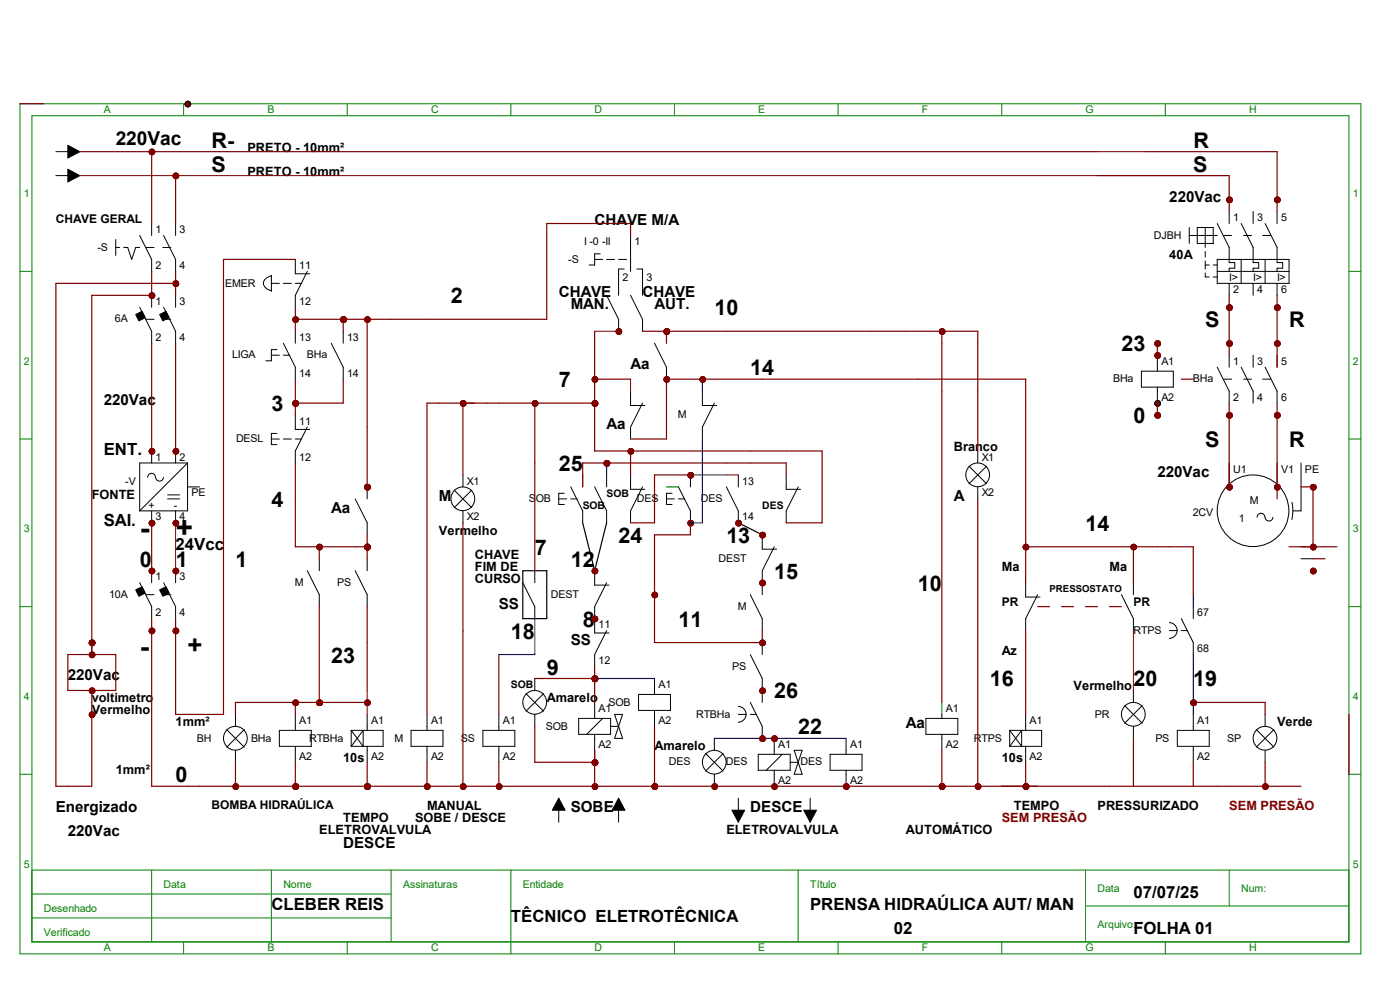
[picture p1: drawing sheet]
<svg xmlns="http://www.w3.org/2000/svg" width="297mm" height="210mm" viewBox="0 0 297 210" stroke-linecap="round" stroke-linejoin="round" font-family="sans-serif">
<g fill="none" stroke="#008000" stroke-width=".21">
<path d="M4.2 22h284.5v180.4h-284.5zM6.8 24.6h279.4v175.2h-279.4zM38.9 22v2.6M73.7 22v2.6M108.4 22v2.6M143.1 22v2.6M177.8 22v2.6M212.5 22v2.6M247.2 22v2.6M4.2 57.6h2.6M286.2 57.6h2.5M4.2 93.1h2.6"/>
<path d="M286.2 93.1h2.5M4.2 128.7h2.6M286.2 128.7h2.5M4.2 164.3h2.6M286.2 164.3h2.5M6.8 184.6h279.4M6.8 189.7h76.2M6.8 194.7h76.2M32.2 184.6v15.2M38.9 199.8v2.6M57.6 184.6v15.2M73.7 199.8v2.6"/>
<path d="M83 184.6v15.2M108.4 184.6v17.8M143.1 199.8v2.6M169.3 184.6v15.2M177.8 199.8v2.6M212.5 199.8v2.6M230.3 192.2h55.9M230.3 184.6v15.2M247.2 199.8v2.6M260.8 184.6v7.6"/>
</g>
<g fill="none" stroke="#000" stroke-width=".21">
<path d="M11.9 32.2h5M57.6 58.4v3.4M57.6 58.5a1.59 1.59 0 0 0-1.4 2.4l.8 .6 .6 .2M62.7 55v3.1h3M65.2 57.6l-2.5 5.1v2.5M57.6 60.1h1.7M57.6 75.4h1.7M58.8 74.2h-1.2v2.3h-1.2M60.1 72.8l2.6 5.1v2.5M60.1 60.1h1.7M60.1 75.4h1.4M62.7 70.3v2.5"/>
<path d="M62.7 60.1h1.3M70.3 72.8l2.5 5.1v2.5M72.8 70.3v2.5M217.6 123.6v3.1h3M220.1 126.2l-2.5 5v2.6M59.3 154.9h6.7v3.4h-6.7zM62.7 151.6v3.3M62.7 158.3v3.4M111.6 147.2l3.7 3.7M113.5 143.9v2.6M113.5 151.6v2.5M115.3 147.2l-3.7 3.7"/>
<circle cx="113.4" cy="149" r="2.52"/>
</g>
<path d="M14.4 30.8l2.5 1.4-2.5 1.3z" fill="#000" stroke="#000" stroke-width=".21"/>
<g fill="#f00" stroke="#800000" stroke-width=".21">
<circle cx="78" cy="166.9" r=".57"/>
<circle cx="62.7" cy="85.6" r=".57"/>
</g>
<g fill="none" stroke="#000" stroke-width=".21">
<path d="M11.9 37.3h5M252.3 48.3v3.3M252.3 50h5.9M254 48.3h3.4v3.3h-3.4zM255.7 48.3v4.2M255.7 53.3v1.2M255.7 55.4v1.7M255.7 57.9v.9h.8M255.7 56.2h.8M257.4 56.2h.8M257.4 58.8h.8M258.2 47.4l2.6 5.1v3.2h1.2v1.2h-1.2v.7"/>
<path d="M258.2 55h15.3v5.1h-15.3zM258.2 57.6h15.3M259.6 50h1.7M260.8 44.9v2.5M263.3 47.4l2.6 5.1v3.2h1.1v1.2h-1.1v.7M263.3 55v5.1M263.8 50h1.7M265.9 44.9v2.5M267.9 50h1.7M268.4 47.4l2.5 5.1v3.2h1.2v1.2h-1.2v.7M268.4 55v5.1M270.9 44.9v2.5"/>
<path d="M258.2 77.9l2.6 5.1v2.5M260.8 60.1v2.6M260.8 75.4v2.5M263.3 77.9l2.6 5.1v2.5M265.9 60.1v2.6M265.9 75.4v2.5M268.4 77.9l2.5 5.1v2.5M270.9 60.1v2.6M270.9 75.4v2.5M57.6 93.1h1.7M58.8 91.9h-1.2v2.4h1.2M60.1 93.1h1.7"/>
<path d="M62.7 88.1v3h3M62.7 93.1h1.3M65.2 90.6l-2.5 5.1v2.5M259.6 80.4h1.7M260.8 98.2v4.6M263.8 80.4h1.7M267.9 80.4h1.7M270.9 98.2v4.6M276 98.2v10.2h-1.7M270 109.7a.9 .9 0 0 1-1 .8 .9 .9 0 0 1-.7-1.1 .83 .83 0 0 0-.9-.5 .83 .83 0 0 0-.7 .8M274.1 106.5l.2 1.9-.2 1.8"/>
<circle cx="265.8" cy="108.4" r="7.6"/>
</g>
<path d="M14.4 35.9l2.5 1.4-2.5 1.3z" fill="#000" stroke="#000" stroke-width=".21"/>
<circle cx="62.7" cy="67.8" r=".57" fill="#f00" stroke="#800000" stroke-width=".21"/>
<g fill="none" stroke="#000" stroke-width=".21">
<path d="M126.2 55h1.6M127.3 53.8h-1.1v2.4h-1.2M128.7 55h1.7M131.2 55h1.7M132.4 57.1h-1.2v5.6M133.8 50v7.6M135.1 57.1h1.2v5.6M29.6 65.2l2.6 5.1v2.5M31 67.7h1.7M32.2 62.7v2.5M34.5 67.7h1.7M34.7 65.2l2.6 5.1v2.5"/>
<path d="M37.3 62.7v2.5M128.7 62.7l2.5 5v2.6M133.8 62.7l2.5 5v2.6M32.2 95.7v2.5M37.3 95.7v2.5M39.8 98.2h-10.2v10.2M39.8 98.2v10.2h-10.2M39.8 98.2l-10.2 10.2M31.3 101.3a.83 .83 0 0 1 .9-.9 .83 .83 0 0 1 .8 .9M32.2 108.4v2.5M33 101.3a.83 .83 0 0 0 .8 .8 .83 .83 0 0 0 .9-.8M35.6 105h2.5"/>
<path d="M35.6 105.8h2.5M37.3 108.4v2.5M39.8 103.3h2.5M29.6 123.6l2.6 5.1v2.5M31 126.2h1.7M32.2 121.1v2.5M34.5 126.2h1.7M34.7 123.6l2.6 5.1v2.5M37.3 121.1v2.5M122.8 152.4h6.7v3.4h-6.7zM126.2 149v3.4M126.2 155.8v3.4"/>
<path d="M127.8 152.4l-3.3 3.4M129.5 154.1h1.7M130.4 151.6l1.7 5h-1.7l1.7-5zM149.7 159.9l3.7 3.7M151.6 156.6v2.6M153.4 159.9l-3.7 3.7M164.3 156.6v3.4M168.5 159.2l1.7 5.1h-1.7l1.7-5.1zM214.2 154.9h6.8v3.4h-6.8M214.2 154.9v3.4M214.2 154.9l2.5 3.4v-3.4l-2.5 3.4M217.6 151.6v3.3"/>
<path d="M217.6 158.3v3.4M151.6 164.3v2.5M160.9 160h6.7v3.4h-6.7zM164.3 163.4v3.4M165.9 160l-3.3 3.4M167.6 161.7h1.7"/>
<circle cx="151.5" cy="161.7" r="2.52"/>
</g>
<g fill="#000" stroke="#000" stroke-width=".21">
<path d="M28.8 66.7l1.3-.7 .7 1.4-1.3 .7z" fill-rule="evenodd"/>
<path d="M33.9 66.7l1.3-.7 .7 1.4-1.4 .7z" fill-rule="evenodd"/>
<path d="M28.8 125.1l1.3-.6 .7 1.3-1.3 .7z" fill-rule="evenodd"/>
<path d="M33.9 125.1l1.3-.6 .7 1.3-1.4 .7z" fill-rule="evenodd"/>
</g>
<g fill="#f00" stroke="#800000" stroke-width=".21">
<circle cx="126.2" cy="166.9" r=".57"/>
<circle cx="126.2" cy="161.8" r=".57"/>
<circle cx="126.2" cy="144" r=".57"/>
</g>
<g fill="none" stroke="#000" stroke-width=".21">
<path d="M118.5 105.8h1.7M119.7 104.6h-1.2v2.4h1.2M121.1 103.3l2.5 5.1v2.5M121.1 105.8h1.3M123.6 100.8v2.5M141.4 105.8h1.7M142.6 104.6h-1.2v2.4h1.2M143.9 105.8h1.4M143.9 103.3l2.6 5.1v2.5M146.5 100.8v2.5M266.5 154.8l3.8 3.7M268.4 151.6v2.5"/>
<path d="M268.4 159.2v2.5M270.3 154.8l-3.8 3.7"/>
<circle cx="268.4" cy="156.6" r="2.52"/>
</g>
<circle cx="126.2" cy="85.6" r=".57" fill="#f00" stroke="#800000" stroke-width=".21"/>
<path d="M237.9 126.2l2.6 5v2.6M240.5 123.6v2.6" fill="none" stroke="#000" stroke-width=".21"/>
<circle cx="268.5" cy="166.9" r=".57" fill="#f00" stroke="#800000" stroke-width=".21"/>
<g fill="none" stroke="#000" stroke-width=".21">
<path d="M205.6 98.9l3.7 3.7M207.4 95.7v2.5M209.3 98.9l-3.7 3.7M96.4 104l3.7 3.7M98.2 100.8v2.5M98.2 108.4v2.5M100.1 104l-3.7 3.7M207.4 103.3v2.5"/>
<circle cx="98.2" cy="105.8" r="2.52"/>
<circle cx="207.4" cy="100.7" r="2.52"/>
</g>
<g fill="#f00" stroke="#800000" stroke-width=".21">
<circle cx="141.5" cy="70.3" r=".57"/>
<circle cx="199.9" cy="166.9" r=".57"/>
<circle cx="126.2" cy="85.6" r=".57"/>
<circle cx="141.5" cy="80.5" r=".57"/>
</g>
<path d="M133.8 83v3h3M136.3 85.5l-2.5 5.1v2.5" fill="none" stroke="#000" stroke-width=".21"/>
<g fill="#f00" stroke="#800000" stroke-width=".21">
<circle cx="126.2" cy="80.5" r=".57"/>
<circle cx="138.9" cy="126.2" r=".57"/>
<circle cx="78" cy="67.8" r=".57"/>
<circle cx="62.7" cy="85.6" r=".57"/>
</g>
<path d="M24.6 52.5h.8M24.6 50.8v3.4M26.2 52.5h.9l.8 2.5 .9-2.5h.8M29.6 50l2.6 5v2.6M31 52.5h1.7M32.2 47.4v2.6M34.5 52.5h1.7M34.7 50l2.6 5v2.6M37.3 47.4v2.6" fill="none" stroke="#000" stroke-width=".21"/>
<g fill="#f00" stroke="#800000" stroke-width=".21">
<circle cx="32.2" cy="32.2" r=".57"/>
<circle cx="37.3" cy="37.3" r=".57"/>
<circle cx="37.3" cy="60.2" r=".57"/>
<circle cx="32.2" cy="62.7" r=".57"/>
<circle cx="19.5" cy="136.4" r=".57"/>
<circle cx="19.5" cy="151.6" r=".57"/>
</g>
<path d="M75.4 105.8l2.5 5.1v2.6M77.9 103.3v2.5" fill="none" stroke="#000" stroke-width=".21"/>
<circle cx="199.9" cy="166.9" r=".57" fill="#f00" stroke="#800000" stroke-width=".21"/>
<path d="M138.9 72.8l2.5 5.1v2.5M141.4 70.3v2.5" fill="none" stroke="#000" stroke-width=".21"/>
<g fill="#f00" stroke="#800000" stroke-width=".21">
<circle cx="19.5" cy="136.4" r=".57"/>
<circle cx="39.9" cy="22.1" r=".57"/>
<circle cx="19.5" cy="138.9" r=".57"/>
<circle cx="19.5" cy="146.5" r=".57"/>
<circle cx="32.2" cy="133.8" r=".57"/>
<circle cx="37.3" cy="133.8" r=".57"/>
<circle cx="32.2" cy="121.1" r=".57"/>
<circle cx="37.3" cy="121.1" r=".57"/>
<circle cx="32.2" cy="95.7" r=".57"/>
<circle cx="37.3" cy="95.7" r=".57"/>
<circle cx="32.2" cy="111" r=".57"/>
<circle cx="37.3" cy="111" r=".57"/>
<circle cx="260.8" cy="72.9" r=".57"/>
<circle cx="271" cy="72.9" r=".57"/>
<circle cx="260.8" cy="88.1" r=".57"/>
<circle cx="271" cy="88.1" r=".57"/>
<circle cx="260.8" cy="103.4" r=".57"/>
<circle cx="271" cy="103.4" r=".57"/>
<circle cx="260.8" cy="42.4" r=".57"/>
<circle cx="271" cy="42.4" r=".57"/>
<circle cx="260.8" cy="65.3" r=".57"/>
<circle cx="271" cy="65.3" r=".57"/>
</g>
<path d="M118.5 169.3v5.1M131.2 169.3v5.1M156.6 169.3v5.1M171.9 169.3v5.1" fill="none" stroke="#000" stroke-width=".21"/>
<path d="M118.5 169.3l1.4 2.6h-2.7zM131.2 169.3l1.4 2.6h-2.7zM155.3 171.9h2.7l-1.4 2.5zM170.5 171.9h2.7l-1.3 2.5z" fill="#000" stroke="#000" stroke-width=".21"/>
<circle cx="78" cy="116.1" r=".57" fill="#f00" stroke="#800000" stroke-width=".21"/>
<path d="M138.9 105.8h.1" fill="none" stroke="#000" stroke-width=".25"/>
<path d="M199.8 149v2.6" fill="none" stroke="#008000" stroke-width=".21"/>
<path d="M196.4 152.4h6.8v3.4h-6.8zM199.8 151.6v.8M199.8 155.8v3.4" fill="none" stroke="#000" stroke-width=".21"/>
<g fill="#f00" stroke="#800000" stroke-width=".21">
<circle cx="199.9" cy="166.9" r=".57"/>
<circle cx="199.9" cy="70.3" r=".57"/>
<circle cx="207.5" cy="166.9" r=".57"/>
</g>
<path d="M159.2 138.9l2.5 5v2.6M161.7 136.3v2.6" fill="none" stroke="#000" stroke-width=".21"/>
<circle cx="141.5" cy="70.3" r=".57" fill="#f00" stroke="#800000" stroke-width=".21"/>
<g fill="none" stroke="#000" stroke-width=".21">
<path d="M48.1 154.8l3.7 3.7M50 151.6v2.5M50 159.2v2.5M51.8 154.8l-3.7 3.7"/>
<circle cx="49.9" cy="156.6" r="2.52"/>
</g>
<circle cx="62.7" cy="166.9" r=".57" fill="#f00" stroke="#800000" stroke-width=".21"/>
<path d="M77.9 118.5v2.6M75.4 121.1l2.5 5.1v2.5" fill="none" stroke="#000" stroke-width=".21"/>
<g fill="#f00" stroke="#800000" stroke-width=".21">
<circle cx="78" cy="116.1" r=".57"/>
<circle cx="62.7" cy="166.9" r=".57"/>
</g>
<circle cx="78" cy="166.9" r=".57" fill="#f00" stroke="#000" stroke-width=".21"/>
<path d="M87.2 154.9h6.8v3.4h-6.8zM90.6 151.6v3.3M90.6 158.3v3.4" fill="none" stroke="#000" stroke-width=".21"/>
<g fill="#f00" stroke="#800000" stroke-width=".21">
<circle cx="90.7" cy="166.9" r=".57"/>
<circle cx="98.3" cy="85.6" r=".57"/>
</g>
<path d="M102.4 154.9h6.8v3.4h-6.8zM105.8 151.6v3.3M105.8 158.3v3.4" fill="none" stroke="#000" stroke-width=".21"/>
<circle cx="105.9" cy="166.9" r=".57" fill="#f00" stroke="#800000" stroke-width=".21"/>
<path d="M126.2 131.2v3.1h3M128.7 133.8l-2.5 5.1v2.5" fill="none" stroke="#000" stroke-width=".21"/>
<g fill="#f00" stroke="#800000" stroke-width=".21">
<circle cx="126.2" cy="144" r=".57"/>
<circle cx="126.2" cy="161.8" r=".57"/>
</g>
<path d="M133.8 100.8v3h3M136.3 103.3l-2.5 5.1v2.5M166.8 100.8v3h3M169.3 103.3l-2.5 5.1v2.5" fill="none" stroke="#000" stroke-width=".21"/>
<circle cx="113.5" cy="85.6" r=".57" fill="#f00" stroke="#800000" stroke-width=".21"/>
<g fill="none" stroke="#000" stroke-width=".21">
<path d="M238.6 149.7l3.7 3.7M240.5 146.5v2.5M240.5 154.1v2.5M242.3 149.7l-3.7 3.7M249.8 154.9h6.7v3.4h-6.7zM253.2 151.6v3.3M253.2 158.3v3.4"/>
<circle cx="240.4" cy="151.5" r="2.52"/>
</g>
<circle cx="217.7" cy="116.1" r=".57" fill="#f00" stroke="#800000" stroke-width=".21"/>
<path d="M242.1 78.7h6.8v3.4h-6.8zM245.5 75.4v3.3M245.5 82.1v3.4" fill="none" stroke="#000" stroke-width=".21"/>
<g fill="#f00" stroke="#800000" stroke-width=".21">
<circle cx="245.6" cy="75.4" r=".57"/>
<circle cx="245.6" cy="85.6" r=".57"/>
<circle cx="138.9" cy="166.9" r=".57"/>
<circle cx="151.6" cy="166.9" r=".57"/>
<circle cx="131.3" cy="70.3" r=".57"/>
<circle cx="72.9" cy="67.8" r=".57"/>
<circle cx="278.6" cy="121.1" r=".57"/>
</g>
<path d="M179.5 156.6v3.4M176.1 160h6.8v3.4h-6.8zM179.5 163.4v3.4" fill="none" stroke="#000" stroke-width=".21"/>
<g fill="#f00" stroke="#800000" stroke-width=".21">
<circle cx="240.5" cy="116.1" r=".57"/>
<circle cx="278.6" cy="116.1" r=".57"/>
<circle cx="278.6" cy="103.4" r=".57"/>
</g>
<path d="M248.1 132.1a1.67 1.67 0 0 1 1.6 1.7 1.67 1.67 0 0 1-1.6 1.6M248.1 133.8h1.7M250.6 131.2l2.6 5.1v2.6M250.6 133.8h1.4M253.2 128.7v2.5" fill="none" stroke="#000" stroke-width=".21"/>
<g fill="#f00" stroke="#800000" stroke-width=".21">
<circle cx="146.5" cy="111" r=".57"/>
<circle cx="78" cy="116.1" r=".57"/>
<circle cx="78" cy="103.4" r=".57"/>
<circle cx="98.3" cy="166.9" r=".57"/>
</g>
<path d="M161.7 113.5v3h3.1M164.3 116l-2.6 5.1v5.1M110.9 123.6l2.6 5.1v2.5M113.5 121.1v2.5M159.2 126.2l2.5 5v2.6M135.5 147.3h6.7v3.4h-6.7zM138.9 143.9v3.4M138.9 150.7v3.4" fill="none" stroke="#000" stroke-width=".21"/>
<path d="M110.9 121.1h5.1v10.1h-5.1z" fill="none" stroke="#000" stroke-width=".25"/>
<circle cx="126.2" cy="144" r=".57" fill="#f00" stroke="#800000" stroke-width=".21"/>
<path d="M126.2 121.1v3h3M128.7 123.6l-2.5 5.1v2.5" fill="none" stroke="#000" stroke-width=".21"/>
<g fill="#f00" stroke="#800000" stroke-width=".21">
<circle cx="133.8" cy="95.7" r=".57"/>
<circle cx="128.8" cy="98.3" r=".57"/>
</g>
<path d="M123.6 110.9l2.6 10.2 2.5-10.2" fill="none" stroke="#000" stroke-width=".25"/>
<path d="M126.2 103.3l2.5 5.1v2.5M128.7 100.8v2.5" fill="none" stroke="#000" stroke-width=".21"/>
<g fill="#f00" stroke="#800000" stroke-width=".21">
<circle cx="126.2" cy="144" r=".57"/>
<circle cx="128.8" cy="98.3" r=".57"/>
</g>
<path d="M149 83v3h3.1M151.6 85.5l-2.6 5.1v2.5" fill="none" stroke="#000" stroke-width=".21"/>
<circle cx="149.1" cy="80.5" r=".57" fill="#f00" stroke="#000" stroke-width=".21"/>
<path d="M156.6 110.9l5.1 2.6" fill="none" stroke="#000" stroke-width=".25"/>
<circle cx="253.2" cy="149.1" r=".57" fill="#f00" stroke="#800000" stroke-width=".25"/>
<path d="M154.1 103.3l2.5 5.1v2.5M156.6 100.8v2.5" fill="none" stroke="#000" stroke-width=".21"/>
<g fill="#f00" stroke="#800000" stroke-width=".21">
<circle cx="217.7" cy="166.9" r=".57"/>
<circle cx="138.9" cy="166.9" r=".57"/>
<circle cx="164.3" cy="166.9" r=".57"/>
<circle cx="179.6" cy="166.9" r=".57"/>
</g>
<path d="M74.5 154.9h6.8v3.4h-6.8M74.5 154.9v3.4M74.5 154.9l2.5 3.4v-3.4l-2.5 3.4M77.9 151.6v3.3M77.9 158.3v3.4" fill="none" stroke="#000" stroke-width=".21"/>
<g fill="#f00" stroke="#800000" stroke-width=".21">
<circle cx="50" cy="166.9" r=".57"/>
<circle cx="62.7" cy="149.1" r=".57"/>
<circle cx="78" cy="149.1" r=".57"/>
</g>
<path d="M156.6 149.9a1.67 1.67 0 0 1 1.7 1.6 1.67 1.67 0 0 1-1.7 1.7M156.6 151.6h1.7M159.2 149l2.5 5.1v2.5M159.2 151.6h1.3M161.7 146.5v2.5" fill="none" stroke="#000" stroke-width=".21"/>
<g fill="#f00" stroke="#800000" stroke-width=".21">
<circle cx="161.8" cy="156.7" r=".57"/>
<circle cx="164.3" cy="156.7" r=".57"/>
<circle cx="161.8" cy="146.5" r=".57"/>
<circle cx="161.8" cy="136.4" r=".57"/>
<circle cx="156.7" cy="111" r=".57"/>
<circle cx="161.8" cy="113.5" r=".57"/>
<circle cx="161.8" cy="123.7" r=".57"/>
<circle cx="126.2" cy="121.1" r=".57"/>
<circle cx="126.2" cy="131.3" r=".57"/>
</g>
<circle cx="146.5" cy="100.8" r=".57" fill="#f00" stroke="#000" stroke-width=".21"/>
<path d="M67.7 118.5v2.6M65.2 121.1l2.5 5.1v2.5" fill="none" stroke="#000" stroke-width=".21"/>
<g fill="#f00" stroke="#800000" stroke-width=".21">
<circle cx="67.8" cy="149.1" r=".57"/>
<circle cx="67.8" cy="116.1" r=".57"/>
<circle cx="245.6" cy="72.9" r=".57"/>
<circle cx="271" cy="65.3" r=".57"/>
<circle cx="126.2" cy="80.5" r=".57"/>
<circle cx="37.3" cy="95.7" r=".57"/>
<circle cx="271" cy="72.9" r=".57"/>
</g>
<g fill="#f00" stroke="#000" stroke-width=".21">
<circle cx="245.6" cy="88.1" r=".57"/>
<circle cx="126.2" cy="85.6" r=".57"/>
<circle cx="138.9" cy="126.2" r=".57"/>
<circle cx="37.3" cy="111" r=".57"/>
<circle cx="105.9" cy="166.9" r=".57"/>
<circle cx="245.6" cy="85.6" r=".57"/>
<circle cx="151.6" cy="166.9" r=".57"/>
<circle cx="149.1" cy="80.5" r=".57"/>
<circle cx="78" cy="149.1" r=".57"/>
<circle cx="62.7" cy="85.6" r=".57"/>
</g>
<g fill="#f00" stroke="#800000" stroke-width=".25">
<circle cx="78" cy="166.9" r=".57"/>
<circle cx="62.7" cy="85.6" r=".57"/>
<circle cx="62.7" cy="67.8" r=".57"/>
<circle cx="126.2" cy="166.9" r=".57"/>
<circle cx="126.2" cy="161.8" r=".57"/>
<circle cx="126.2" cy="144" r=".57"/>
<circle cx="268.5" cy="166.9" r=".57"/>
<circle cx="141.5" cy="70.3" r=".57"/>
<circle cx="199.9" cy="166.9" r=".57"/>
<circle cx="126.2" cy="85.6" r=".57"/>
<circle cx="141.5" cy="80.5" r=".57"/>
<circle cx="126.2" cy="80.5" r=".57"/>
<circle cx="78" cy="67.8" r=".57"/>
<circle cx="32.2" cy="32.2" r=".57"/>
<circle cx="37.3" cy="37.3" r=".57"/>
<circle cx="37.3" cy="60.2" r=".57"/>
<circle cx="32.2" cy="62.7" r=".57"/>
<circle cx="19.5" cy="136.4" r=".57"/>
<circle cx="19.5" cy="151.6" r=".57"/>
<circle cx="39.9" cy="22.1" r=".57"/>
<circle cx="19.5" cy="138.9" r=".57"/>
<circle cx="19.5" cy="146.5" r=".57"/>
<circle cx="32.2" cy="133.8" r=".57"/>
<circle cx="37.3" cy="133.8" r=".57"/>
<circle cx="32.2" cy="121.1" r=".57"/>
<circle cx="37.3" cy="121.1" r=".57"/>
<circle cx="32.2" cy="95.7" r=".57"/>
<circle cx="37.3" cy="95.7" r=".57"/>
<circle cx="32.2" cy="111" r=".57"/>
<circle cx="260.8" cy="72.9" r=".57"/>
<circle cx="271" cy="72.9" r=".57"/>
<circle cx="260.8" cy="88.1" r=".57"/>
<circle cx="271" cy="88.1" r=".57"/>
<circle cx="260.8" cy="103.4" r=".57"/>
<circle cx="271" cy="103.4" r=".57"/>
<circle cx="260.8" cy="42.4" r=".57"/>
<circle cx="271" cy="42.4" r=".57"/>
<circle cx="260.8" cy="65.3" r=".57"/>
<circle cx="78" cy="116.1" r=".57"/>
<circle cx="199.9" cy="70.3" r=".57"/>
<circle cx="207.5" cy="166.9" r=".57"/>
<circle cx="62.7" cy="166.9" r=".57"/>
<circle cx="90.7" cy="166.9" r=".57"/>
<circle cx="98.3" cy="85.6" r=".57"/>
<circle cx="113.5" cy="85.6" r=".57"/>
<circle cx="217.7" cy="116.1" r=".57"/>
<circle cx="245.6" cy="75.4" r=".57"/>
<circle cx="138.9" cy="166.9" r=".57"/>
<circle cx="131.3" cy="70.3" r=".57"/>
<circle cx="72.9" cy="67.8" r=".57"/>
<circle cx="278.6" cy="121.1" r=".57"/>
<circle cx="240.5" cy="116.1" r=".57"/>
<circle cx="278.6" cy="116.1" r=".57"/>
<circle cx="278.6" cy="103.4" r=".57"/>
<circle cx="146.5" cy="111" r=".57"/>
<circle cx="78" cy="103.4" r=".57"/>
<circle cx="98.3" cy="166.9" r=".57"/>
<circle cx="133.8" cy="95.7" r=".57"/>
<circle cx="128.8" cy="98.3" r=".57"/>
<circle cx="253.2" cy="149.1" r=".57"/>
<circle cx="217.7" cy="166.9" r=".57"/>
<circle cx="164.3" cy="166.9" r=".57"/>
<circle cx="179.6" cy="166.9" r=".57"/>
<circle cx="50" cy="166.9" r=".57"/>
<circle cx="62.7" cy="149.1" r=".57"/>
<circle cx="161.8" cy="156.7" r=".57"/>
<circle cx="164.3" cy="156.7" r=".57"/>
<circle cx="161.8" cy="146.5" r=".57"/>
<circle cx="161.8" cy="136.4" r=".57"/>
<circle cx="156.7" cy="111" r=".57"/>
<circle cx="161.8" cy="113.5" r=".57"/>
<circle cx="161.8" cy="123.7" r=".57"/>
<circle cx="146.5" cy="100.8" r=".57"/>
<circle cx="126.2" cy="121.1" r=".57"/>
<circle cx="126.2" cy="131.3" r=".57"/>
<circle cx="67.8" cy="149.1" r=".57"/>
<circle cx="67.8" cy="116.1" r=".57"/>
<circle cx="245.6" cy="72.9" r=".57"/>
<circle cx="245.6" cy="88.1" r=".57"/>
<circle cx="138.9" cy="126.2" r=".57"/>
<circle cx="37.3" cy="111" r=".57"/>
<circle cx="271" cy="65.3" r=".57"/>
<circle cx="105.9" cy="166.9" r=".57"/>
<circle cx="245.6" cy="85.6" r=".57"/>
<circle cx="151.6" cy="166.9" r=".57"/>
<circle cx="149.1" cy="80.5" r=".57"/>
<circle cx="78" cy="149.1" r=".57"/>
</g>
<g fill="none" stroke="#800000" stroke-width=".25">
<path d="M16.9 32.2h215.9M32.2 32.2v15.2M37.3 37.3v10.1M232.8 37.3h10.2M245.5 37.3h15.3v7.6M245.5 32.2h25.4v12.7M32.2 57.6v5.1h-12.7v76.2M37.3 57.6v5.1M47.4 55v96.6h-10.1v-20.4M116 47.4h17.8v2.6M11.9 60.1v106.7M14.4 60.1h22.9"/>
<path d="M32.2 72.8v22.9M37.3 72.8v22.9M62.7 65.2v5.1M62.7 67.7h20.3M77.9 67.7v22.9M90.6 67.7h20.3M136.3 70.3h17.8M161.7 70.3h22.9M260.8 62.7v12.7M270.9 62.7v15.2M62.7 80.4v7.7M62.7 98.2v17.8h12.7"/>
<path d="M72.8 80.4v5.1h-10.1M100.8 85.5h-2.6v15.3M105.8 85.5h20.4M113.5 98.2v22.9M126.2 80.4h7.6M133.8 93.1h7.6M141.4 80.4h20.3M207.4 83v12.7M260.8 85.5v17.8M270.9 85.5v20.3M32.2 110.9v10.2M77.9 113.5v5"/>
<path d="M98.2 110.9v22.9M138.9 113.5v12.7M207.4 105.8v61M273.5 116h7.6M278.6 118.5h2.5M14.4 138.9h10.2v7.6h-10.2zM32.2 131.2v35.6h172.7M77.9 128.7v7.6M220.1 128.7h2.6M225.2 128.7h2.6M230.3 128.7h2.5M19.5 149v17.8h-5.1"/>
<path d="M113.5 154.1v7.6M126.2 141.4v7.6M126.2 159.2v7.6M286.2 151.6v12.7M235.4 166.8h17.8M240.5 161.7v5.1M268.4 161.7v5.1"/>
</g>
<g fill="#800000" stroke="#800000" stroke-width=".25">
<circle cx="78" cy="166.9" r=".57"/>
<circle cx="62.7" cy="85.6" r=".57"/>
<circle cx="62.7" cy="67.8" r=".57"/>
<circle cx="126.2" cy="166.9" r=".57"/>
<circle cx="126.2" cy="161.8" r=".57"/>
<circle cx="126.2" cy="144" r=".57"/>
<circle cx="126.2" cy="85.6" r=".57"/>
<circle cx="268.5" cy="166.9" r=".57"/>
<circle cx="141.5" cy="70.3" r=".57"/>
<circle cx="199.9" cy="166.9" r=".57"/>
<circle cx="141.5" cy="80.5" r=".57"/>
<circle cx="126.2" cy="80.5" r=".57"/>
<circle cx="138.9" cy="126.2" r=".57"/>
<circle cx="78" cy="67.8" r=".57"/>
<circle cx="32.2" cy="32.2" r=".57"/>
<circle cx="37.3" cy="37.3" r=".57"/>
<circle cx="37.3" cy="60.2" r=".57"/>
<circle cx="32.2" cy="62.7" r=".57"/>
<circle cx="19.5" cy="136.4" r=".57"/>
<circle cx="19.5" cy="151.6" r=".57"/>
</g>
<path d="M276 118.5h2.6" fill="none" stroke="#000" stroke-width=".21"/>
<path d="M16.9 37.3h215.9M232.8 32.2h10.2M126.2 70.3h5M133.8 80.4v2.6M37.3 110.9v10.2M276 116h2.6" fill="none" stroke="#800000" stroke-width=".21"/>
<circle cx="39.9" cy="22.1" r=".57" fill="#800000" stroke="#000" stroke-width=".21"/>
<g fill="none" stroke="#800000" stroke-width=".25">
<path d="M4.2 22h5.1M47.4 55h10.2M116 47.4v20.3h-5.1M11.9 60.1h2.5M83 67.7h7.6M126.2 70.3v25.4h33M141.4 70.3v2.5M154.1 70.3h7.6M184.6 70.3h22.8v12.7M199.8 70.3v78.7M245.5 72.8v2.6M90.6 85.5h15.2"/>
<path d="M113.5 85.5v12.7M133.8 95.7v5.1M174.4 95.7v15.2M194.7 80.4h22.9M75.4 116h2.5M138.9 113.5h7.6M146.5 100.8h-7.6v10.1M217.6 116h27.9M19.5 136.3v2.6M105.8 138.9v12.7M235.4 128.7h2.5M19.5 146.5v2.5"/>
<path d="M77.9 149h-15.2v2.6M113.5 143.9h12.7M199.8 159.2v7.6M11.9 166.8h2.5M62.7 161.7v5.1M77.9 161.7v5.1M90.6 161.7v5.1M105.8 161.7v5.1M113.5 161.7h12.7M204.9 166.8h30.5M253.2 161.7v5.1M260.8 166.8h15.2"/>
</g>
<g fill="#800000" stroke="#800000" stroke-width=".25">
<circle cx="19.5" cy="138.9" r=".57"/>
<circle cx="19.5" cy="146.5" r=".57"/>
<circle cx="32.2" cy="133.8" r=".57"/>
<circle cx="37.3" cy="133.8" r=".57"/>
<circle cx="32.2" cy="121.1" r=".57"/>
<circle cx="37.3" cy="121.1" r=".57"/>
<circle cx="32.2" cy="95.7" r=".57"/>
<circle cx="37.3" cy="95.7" r=".57"/>
<circle cx="32.2" cy="111" r=".57"/>
<circle cx="37.3" cy="111" r=".57"/>
<circle cx="260.8" cy="72.9" r=".57"/>
<circle cx="271" cy="72.9" r=".57"/>
<circle cx="260.8" cy="88.1" r=".57"/>
<circle cx="271" cy="88.1" r=".57"/>
<circle cx="260.8" cy="103.4" r=".57"/>
<circle cx="271" cy="103.4" r=".57"/>
<circle cx="260.8" cy="42.4" r=".57"/>
<circle cx="271" cy="42.4" r=".57"/>
<circle cx="260.8" cy="65.3" r=".57"/>
<circle cx="271" cy="65.3" r=".57"/>
<circle cx="78" cy="116.1" r=".57"/>
<circle cx="199.9" cy="166.9" r=".57"/>
<circle cx="199.9" cy="70.3" r=".57"/>
<circle cx="207.5" cy="166.9" r=".57"/>
<circle cx="141.5" cy="70.3" r=".57"/>
<circle cx="62.7" cy="166.9" r=".57"/>
<circle cx="78" cy="166.9" r=".57"/>
<circle cx="90.7" cy="166.9" r=".57"/>
<circle cx="98.3" cy="85.6" r=".57"/>
<circle cx="105.9" cy="166.9" r=".57"/>
<circle cx="126.2" cy="144" r=".57"/>
<circle cx="126.2" cy="161.8" r=".57"/>
<circle cx="113.5" cy="85.6" r=".57"/>
<circle cx="217.7" cy="116.1" r=".57"/>
<circle cx="245.6" cy="75.4" r=".57"/>
</g>
<path d="M141.4 103.3h2.5" fill="none" stroke="#008000" stroke-width=".25"/>
<path d="M77.9 146.5v5.1" fill="none" stroke="#800000" stroke-width=".21"/>
<circle cx="245.6" cy="85.6" r=".57" fill="#800000" stroke="#000" stroke-width=".21"/>
<g fill="none" stroke="#800000" stroke-width=".25">
<path d="M243 32.2h2.5M243 37.3h2.5M57.6 55h5.1M72.8 67.7v2.6M77.9 90.6v12.7M90.6 85.5v66.1M141.4 80.4v12.7M159.2 95.7h15.2M161.7 80.4h33M217.6 80.4v43.2M245.5 85.5v2.6M250.6 80.4h2.6"/>
<path d="M67.7 116v2.5M133.8 110.9h5.1M146.5 110.9v2.6M166.8 110.9h7.6M166.8 100.8v-2.6h-43.2v5.1M240.5 116v7.6M245.5 116h7.7v10.2M276 103.3h2.6v12.7M281.1 116h2.5M67.7 128.7v20.3M77.9 136.3v10.2M98.2 133.8v33"/>
<path d="M138.9 126.2v10.1h22.8v-2.5M217.6 133.8v17.8M62.7 149h-12.7v2.6M138.9 154.1v12.7M240.5 156.6v5.1M253.2 149h15.2v2.6M50 161.7v5.1M217.6 161.7v5.1M253.2 166.8h7.6"/>
</g>
<g fill="#800000" stroke="#800000" stroke-width=".25">
<circle cx="138.9" cy="166.9" r=".57"/>
<circle cx="151.6" cy="166.9" r=".57"/>
<circle cx="131.3" cy="70.3" r=".57"/>
<circle cx="72.9" cy="67.8" r=".57"/>
<circle cx="278.6" cy="121.1" r=".57"/>
<circle cx="278.6" cy="116.1" r=".57"/>
<circle cx="278.6" cy="103.4" r=".57"/>
<circle cx="146.5" cy="111" r=".57"/>
<circle cx="78" cy="116.1" r=".57"/>
<circle cx="78" cy="103.4" r=".57"/>
<circle cx="98.3" cy="166.9" r=".57"/>
<circle cx="126.2" cy="144" r=".57"/>
<circle cx="133.8" cy="95.7" r=".57"/>
<circle cx="128.8" cy="98.3" r=".57"/>
<circle cx="149.1" cy="80.5" r=".57"/>
<circle cx="253.2" cy="149.1" r=".57"/>
<circle cx="217.7" cy="166.9" r=".57"/>
<circle cx="179.6" cy="166.9" r=".57"/>
<circle cx="50" cy="166.9" r=".57"/>
<circle cx="62.7" cy="149.1" r=".57"/>
<circle cx="78" cy="149.1" r=".57"/>
<circle cx="161.8" cy="156.7" r=".57"/>
<circle cx="164.3" cy="156.7" r=".57"/>
<circle cx="161.8" cy="146.5" r=".57"/>
<circle cx="161.8" cy="136.4" r=".57"/>
<circle cx="156.7" cy="111" r=".57"/>
<circle cx="161.8" cy="113.5" r=".57"/>
<circle cx="161.8" cy="123.7" r=".57"/>
<circle cx="146.5" cy="100.8" r=".57"/>
<circle cx="126.2" cy="121.1" r=".57"/>
<circle cx="126.2" cy="131.3" r=".57"/>
<circle cx="67.8" cy="149.1" r=".57"/>
<circle cx="67.8" cy="116.1" r=".57"/>
<circle cx="245.6" cy="72.9" r=".57"/>
<circle cx="245.6" cy="88.1" r=".57"/>
</g>
<g fill="#800000" stroke="#800000" stroke-width=".21">
<circle cx="240.5" cy="116.1" r=".57"/>
<circle cx="126.2" cy="144" r=".57"/>
<circle cx="164.3" cy="166.9" r=".57"/>
</g>
<path d="M128.7 98.2v2.6M149 93.1v17.8h-2.5M149 80.4v2.6M146.5 100.8h7.6M113.5 131.2v7.7h-7.7M253.2 126.2v2.5M253.2 138.9v12.7M126.2 143.9h12.7M151.6 156.6h27.9" fill="none" stroke="#00f" stroke-width=".25"/>
<path d="M154.1 100.8h2.5M240.5 133.8v12.7" fill="none" stroke="#800000" stroke-width=".21"/>
<g font-size="6.3">
<text x="29.6" y="114.2">-</text>
<text x="37.3" y="114.2">+</text>
</g>
<text font-size="5.9" x="29.6" y="139.2">-</text>
<text font-size="5.4" x="39.8" y="138.8">+</text>
<g font-size="4.6">
<text x="44.9" y="31.3">R-</text>
<text x="253.2" y="31.3">R</text>
<text x="44.9" y="36.4">S</text>
<text x="253.2" y="36.4">S</text>
<text x="95.7" y="64.3">2</text>
<text x="151.6" y="66.9">10</text>
<text x="255.7" y="69.4">S</text>
<text x="273.5" y="69.4">R</text>
<text x="237.9" y="74.5">23</text>
<text x="118.5" y="82.1">7</text>
<text x="159.2" y="79.6">14</text>
<text x="57.6" y="87.2">3</text>
<text x="240.5" y="89.7">0</text>
<text x="255.7" y="94.8">S</text>
<text x="273.5" y="94.8">R</text>
<text x="118.5" y="99.9">25</text>
<text x="57.6" y="107.5">4</text>
<text x="230.3" y="112.6">14</text>
<text x="113.5" y="117.7">7</text>
<text x="131.2" y="115.1">24</text>
<text x="154.1" y="115.1">13</text>
<text x="29.6" y="120.2">0</text>
<text x="37.3" y="120.2">1</text>
<text x="50" y="120.2">1</text>
<text x="121.1" y="120.2">12</text>
<text x="164.3" y="122.8">15</text>
<text x="194.7" y="125.3">10</text>
<text x="108.4" y="135.5">18</text>
<text x="123.6" y="132.9">8</text>
<text x="143.9" y="132.9">11</text>
<text x="70.3" y="140.5">23</text>
<text x="116" y="143.1">9</text>
<text x="164.3" y="148.2">26</text>
<text x="210" y="145.6">16</text>
<text x="240.4" y="145.6">20</text>
<text x="253.2" y="145.6">19</text>
<text x="169.3" y="155.8">22</text>
<text x="37.3" y="165.9">0</text>
</g>
<text font-size="4.1" x="24.6" y="30.9">220Vac</text>
<g font-size="3.6">
<text x="22" y="96.4">ENT.</text>
<text x="22" y="111.7">SAI.</text>
<text x="37.3" y="116.8">24Vcc</text>
<text x="240.5" y="190.4">07/07/25</text>
<text x="57.6" y="193">CLEBER REIS</text>
<text x="108.4" y="195.5">TÊCNICO ELETROTÊCNICA</text>
<text x="171.9" y="193">PRENSA HIDRAÚLICA AUT/ MAN</text>
<text x="189.7" y="198">02</text>
<text x="240.5" y="198">FOLHA 01</text>
</g>
<g font-size="3.2">
<text x="126.2" y="47.8">CHAVE M/A</text>
<text x="248.1" y="42.8">220Vac</text>
<text x="118.5" y="63.1">CHAVE</text>
<text x="121.1" y="65.6">MAN.</text>
<text x="136.3" y="63.1">CHAVE</text>
<text x="138.8" y="65.6">AUT.</text>
<text x="133.8" y="78.3">Aa</text>
<text x="22" y="85.9">220Vac</text>
<text x="128.7" y="91">Aa</text>
<text x="245.5" y="101.2">220Vac</text>
<text x="93.1" y="106.3">M</text>
<text x="202.4" y="106.3">A</text>
<text x="70.3" y="108.8">Aa</text>
<text x="105.8" y="129.1">SS</text>
<text x="121.1" y="136.7">SS</text>
<text x="14.4" y="144.4">220Vac</text>
<text x="192.2" y="154.5">Aa</text>
<text x="11.9" y="172.3">Energizado</text>
<text x="121.1" y="172.3">SOBE</text>
<text x="159.2" y="172.3">DESCE</text>
<text x="14.4" y="177.4">220Vac</text>
<text x="72.8" y="179.9">DESCE</text>
</g>
<g font-size="2.7">
<text x="52.5" y="32.2">PRETO - 10mm²</text>
<text x="52.5" y="37.3">PRETO - 10mm²</text>
<text x="248.1" y="55">40A</text>
<text x="202.4" y="95.7">Branco</text>
<text x="19.5" y="105.8">FONTE</text>
<text x="93.1" y="113.5">Vermelho</text>
<text x="100.8" y="118.5">CHAVE</text>
<text x="100.8" y="121.1">FIM DE</text>
<text x="100.8" y="123.6">CURSO</text>
<text x="212.5" y="121.1">Ma</text>
<text x="235.4" y="121.1">Ma</text>
<text x="212.5" y="138.9">Az</text>
<text x="19.5" y="149">voltimetro</text>
<text x="116" y="149">Amarelo</text>
<text x="227.8" y="146.5">Vermelho</text>
<text x="19.5" y="151.6">Vermelho</text>
<text x="37.3" y="154.1">1mm²</text>
<text x="270.9" y="154.1">Verde</text>
<text x="72.8" y="161.7">10s</text>
<text x="138.9" y="159.2">Amarelo</text>
<text x="212.5" y="161.7">10s</text>
<text x="24.6" y="164.3">1mm²</text>
<text x="90.6" y="171.9">MANUAL</text>
<text x="215.1" y="171.9">TEMPO</text>
<text x="232.8" y="171.9">PRESSURIZADO</text>
<text x="67.7" y="177">ELETROVALVULA</text>
<text x="72.8" y="174.4">TEMPO</text>
<text x="88.1" y="174.4">SOBE / DESCE</text>
<text x="154.1" y="177">ELETROVALVULA</text>
<text x="192.2" y="177">AUTOMÁTICO</text>
</g>
<g font-size="2.7" fill="#800000">
<text x="260.8" y="171.9">SEM PRESÃO</text>
<text x="212.5" y="174.4">SEM PRESÃO</text>
</g>
<g font-size="2.5">
<text x="11.9" y="47.2">CHAVE GERAL</text>
<text x="212.5" y="128.5">PR</text>
<text x="240.4" y="128.5">PR</text>
<text x="44.9" y="171.7">BOMBA HIDRAÚLICA</text>
</g>
<g font-size="2.3">
<text x="261.6" y="46.9">1</text>
<text x="266.7" y="46.9">3</text>
<text x="271.8" y="46.9">5</text>
<text x="20.7" y="53.2">-S</text>
<text x="33" y="49.4">1</text>
<text x="38.1" y="49.4">3</text>
<text x="123.9" y="52">I -0 -II</text>
<text x="134.6" y="52">1</text>
<text x="244.8" y="50.6">DJBH</text>
<text x="33" y="57.1">2</text>
<text x="38.1" y="57.1">4</text>
<text x="63.5" y="57.1">11</text>
<text x="120.6" y="55.7">-S</text>
<text x="132.1" y="59.6">2</text>
<text x="137.1" y="59.6">3</text>
<text x="260.8" y="59.6">I&gt;</text>
<text x="265.9" y="59.6">I&gt;</text>
<text x="270.9" y="59.6">I&gt;</text>
<text x="33" y="64.7">1</text>
<text x="38.1" y="64.7">3</text>
<text x="47.8" y="60.8">EMER</text>
<text x="63.5" y="64.7">12</text>
<text x="261.6" y="62.1">2</text>
<text x="266.7" y="62.1">4</text>
<text x="271.8" y="62.1">6</text>
<text x="24.4" y="68.4">6A</text>
<text x="33" y="72.3">2</text>
<text x="38.1" y="72.3">4</text>
<text x="49.2" y="76">LIGA</text>
<text x="63.5" y="72.3">13</text>
<text x="65.1" y="76">BHa</text>
<text x="73.7" y="72.3">13</text>
<text x="246.4" y="77.4">A1</text>
<text x="261.6" y="77.4">1</text>
<text x="266.7" y="77.4">3</text>
<text x="271.8" y="77.4">5</text>
<text x="63.5" y="79.9">14</text>
<text x="73.7" y="79.9">14</text>
<text x="236.1" y="81.1">BHa</text>
<text x="253.1" y="81.1">BHa</text>
<text x="143.8" y="88.7">M</text>
<text x="246.4" y="85">A2</text>
<text x="261.6" y="85">2</text>
<text x="266.7" y="85">4</text>
<text x="271.8" y="85">6</text>
<text x="50.1" y="93.8">DESL</text>
<text x="63.5" y="90.1">11</text>
<text x="33" y="97.7">1</text>
<text x="38.1" y="97.7">2</text>
<text x="63.5" y="97.7">12</text>
<text x="208.3" y="97.7">X1</text>
<text x="261.6" y="100.2">U1</text>
<text x="271.8" y="100.2">V1</text>
<text x="276.9" y="100.2">PE</text>
<text x="26.6" y="102.8">-V</text>
<text x="40.6" y="105.3">PE</text>
<text x="99.1" y="102.8">X1</text>
<text x="112.2" y="106.5">SOB</text>
<text x="135.1" y="106.5">DES</text>
<text x="148.7" y="106.5">DES</text>
<text x="157.5" y="102.8">13</text>
<text x="208.3" y="105.3">X2</text>
<text x="265.2" y="107">M</text>
<text x="31.5" y="108">+</text>
<text x="33" y="110.4">3</text>
<text x="36.9" y="108">-</text>
<text x="38.1" y="110.4">4</text>
<text x="99.1" y="110.4">X2</text>
<text x="157.5" y="110.4">14</text>
<text x="253.1" y="109.6">2CV</text>
<text x="262.8" y="110.7">1</text>
<text x="152.4" y="119.2">DEST</text>
<text x="33" y="123.1">1</text>
<text x="38.1" y="123.1">3</text>
<text x="62.5" y="124.3">M</text>
<text x="71.5" y="124.3">PS</text>
<text x="23.2" y="126.8">10A</text>
<text x="33" y="130.7">2</text>
<text x="38.1" y="130.7">4</text>
<text x="116.9" y="126.8">DEST</text>
<text x="156.5" y="129.4">M</text>
<text x="254" y="130.7">67</text>
<text x="127" y="133.3">11</text>
<text x="240.5" y="134.5">RTPS</text>
<text x="127" y="140.9">12</text>
<text x="155.4" y="142.1">PS</text>
<text x="254" y="138.3">68</text>
<text x="129.1" y="149.7">SOB</text>
<text x="139.7" y="146">A1</text>
<text x="63.5" y="153.6">A1</text>
<text x="78.7" y="153.6">A1</text>
<text x="91.4" y="153.6">A1</text>
<text x="106.7" y="153.6">A1</text>
<text x="115.8" y="154.8">SOB</text>
<text x="127" y="151">A1</text>
<text x="139.7" y="153.6">A2</text>
<text x="147.7" y="152.2">RTBHa</text>
<text x="200.7" y="151">A1</text>
<text x="218.4" y="153.6">A1</text>
<text x="232.3" y="152.2">PR</text>
<text x="254" y="153.6">A1</text>
<text x="41.8" y="157.3">BH</text>
<text x="53.3" y="157.3">BHa</text>
<text x="63.5" y="161.2">A2</text>
<text x="65.6" y="157.3">RTBHa</text>
<text x="78.7" y="161.2">A2</text>
<text x="83.7" y="157.3">M</text>
<text x="91.4" y="161.2">A2</text>
<text x="97.8" y="157.3">SS</text>
<text x="106.7" y="161.2">A2</text>
<text x="127" y="158.7">A2</text>
<text x="165.1" y="158.7">A1</text>
<text x="180.3" y="158.7">A1</text>
<text x="200.7" y="158.7">A2</text>
<text x="206.6" y="157.3">RTPS</text>
<text x="218.4" y="161.2">A2</text>
<text x="245.1" y="157.3">PS</text>
<text x="254" y="161.2">A2</text>
<text x="260.3" y="157.3">SP</text>
<text x="141.9" y="162.4">DES</text>
<text x="154" y="162.4">DES</text>
<text x="165.1" y="166.3">A2</text>
<text x="169.8" y="162.4">DES</text>
<text x="180.3" y="166.3">A2</text>
</g>
<g font-size="2.2" fill="#008000">
<text x="22" y="24">A</text>
<text x="56.7" y="24">B</text>
<text x="91.4" y="24">C</text>
<text x="126.2" y="24">D</text>
<text x="160.9" y="24">E</text>
<text x="195.6" y="24">F</text>
<text x="230.3" y="24">G</text>
<text x="265" y="24">H</text>
<text x="5.1" y="41.8">1</text>
<text x="287" y="41.8">1</text>
<text x="5.1" y="77.4">2</text>
<text x="287" y="77.4">2</text>
<text x="5.1" y="112.9">3</text>
<text x="287" y="112.9">3</text>
<text x="5.1" y="148.5">4</text>
<text x="287" y="148.5">4</text>
<text x="5.1" y="184.1">5</text>
<text x="287" y="184.1">5</text>
<text x="34.7" y="188.3">Data</text>
<text x="60.1" y="188.3">Nome</text>
<text x="85.5" y="188.3">Assinaturas</text>
<text x="110.9" y="188.3">Entidade</text>
<text x="171.9" y="188.3">Título</text>
<text x="232.8" y="189.1">Data</text>
<text x="263.3" y="189.1">Num:</text>
<text x="9.3" y="193.4">Desenhado</text>
<text x="232.8" y="196.8">Arquivo:</text>
<text x="9.3" y="198.5">Verificado</text>
<text x="22" y="201.8">A</text>
<text x="56.7" y="201.8">B</text>
<text x="91.4" y="201.8">C</text>
<text x="126.2" y="201.8">D</text>
<text x="160.9" y="201.8">E</text>
<text x="195.6" y="201.8">F</text>
<text x="230.3" y="201.8">G</text>
<text x="265" y="201.8">H</text>
</g>
<g font-size="2.2">
<text x="123.6" y="107.9">SOB</text>
<text x="128.7" y="105.4">SOB</text>
<text x="161.7" y="107.9">DES</text>
<text x="108.4" y="146">SOB</text>
</g>
<text font-size="2" x="222.7" y="125.5">PRESSOSTATO</text>
</svg>
